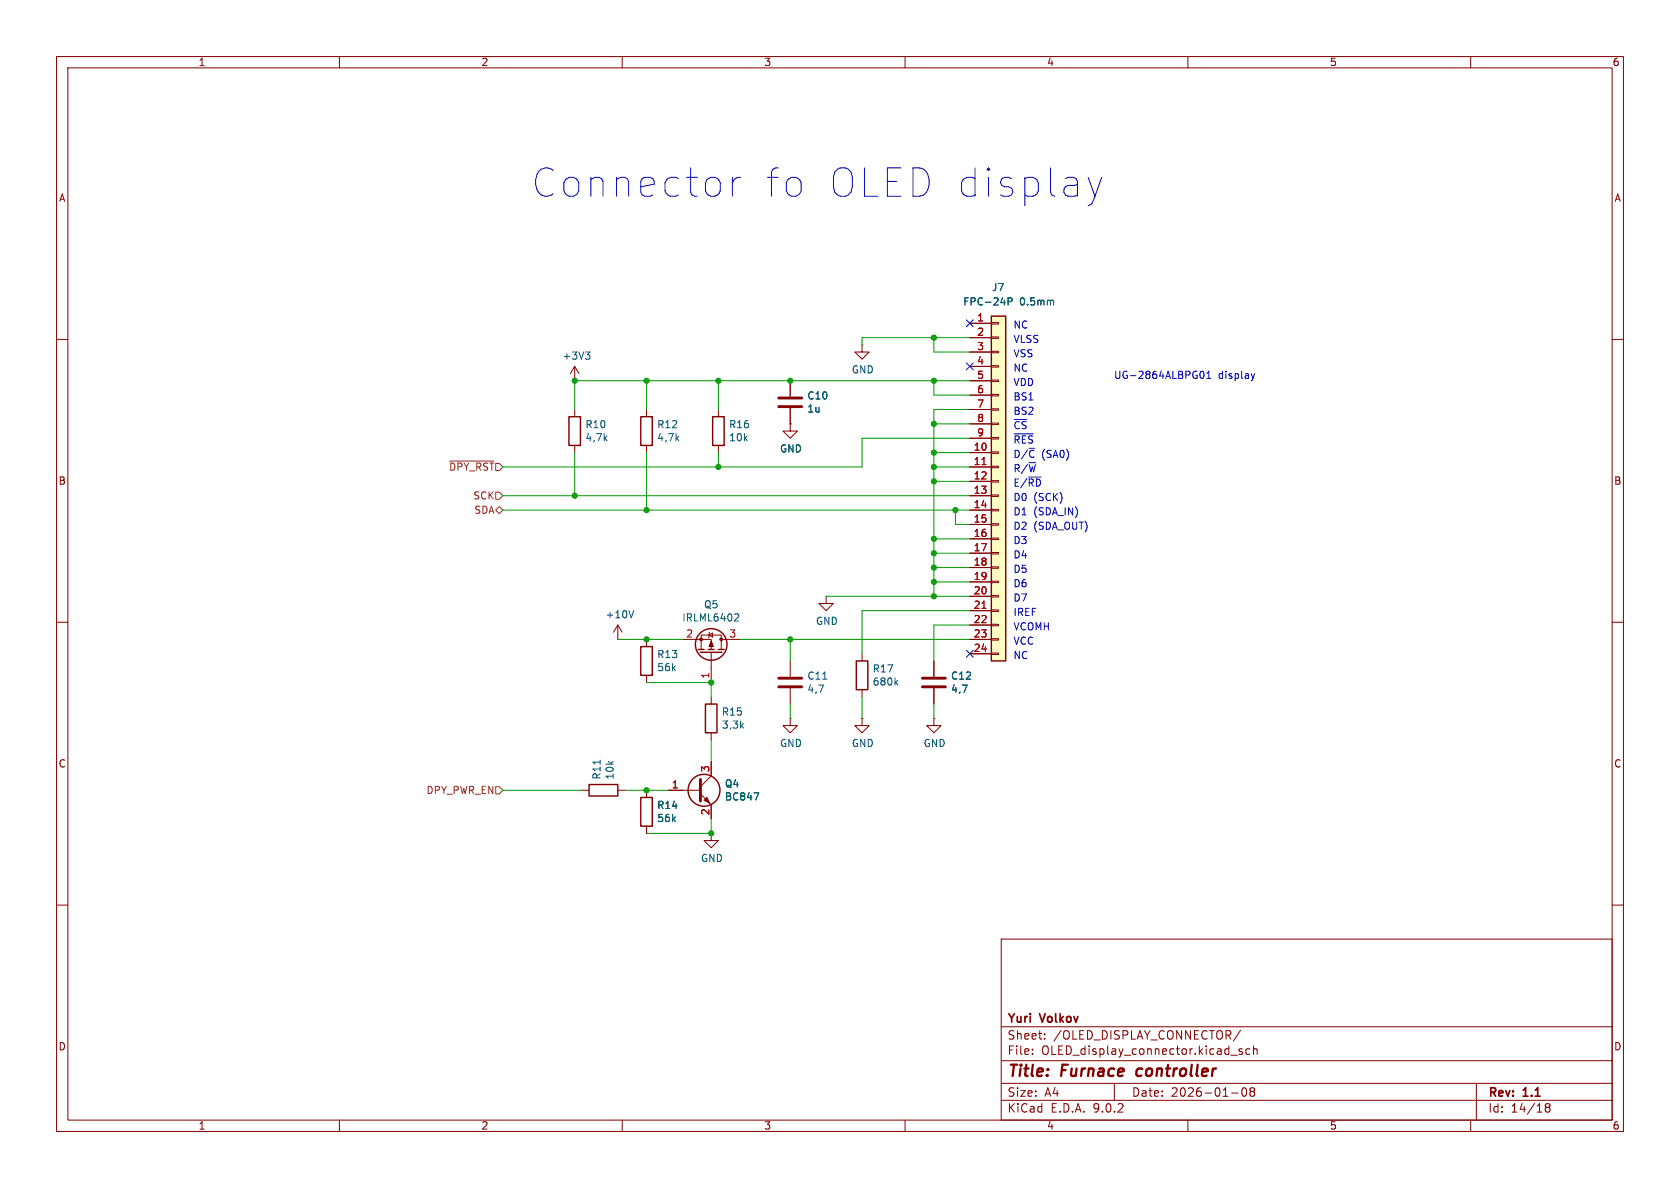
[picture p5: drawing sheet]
<svg xmlns="http://www.w3.org/2000/svg" width="297mm" height="210mm" viewBox="0 0 297 210" stroke-linecap="round" stroke-linejoin="round" font-family="sans-serif">
<g fill="none" stroke="#840000" stroke-width=".18">
<path d="M10 10h277v190h-277zM12 12h273v186h-273zM60 10v2M110 10v2M160 10v2M210 10v2M260 10v2M10 60h2M114.3 72.4v1.3M114.3 78.7v1.3M127 72.4v1.3M127 78.7v1.3"/>
<path d="M139.7 74.9v1.3h1.3l-1.3 1.3-1.3-1.3h1.3M139.7 74.9h.1M139.7 67.3v2.8M139.7 72.1v2.8M152.4 61v1.2h1.3l-1.3 1.3-1.3-1.3h1.3M152.4 61h.1M285 60h2M10 110h2M114.3 113v1.3M114.3 119.4v1.3M120.6 113h5.1v1.8M124 114.8v-2.5h3.5v2.5"/>
<path d="M125.3 112.3l.7-.4v.7zM125.5 111.8l-.2 .1v.7l-.1 .2M125.7 115.3v5.4M127.5 113h3.3M139.7 116.8v2.8M152.4 115.6v1.2M165.1 116.8v2.8M285 110h2M114.3 139.7v1.3M118.1 139.7h5.7M125.7 123.2v1.3M125.7 129.5v1.3"/>
<path d="M125.7 134.6v2.6l-1.9 1.9M139.7 127v1.3h1.3l-1.3 1.2-1.3-1.2h1.3M139.7 127h.1M139.7 121.7v2.8M152.4 127v1.3h1.3l-1.3 1.2-1.3-1.2h1.3M152.4 127h.1M152.4 121.9v1.3M165.1 127v1.3h1.3l-1.3 1.2-1.3-1.2h1.3M165.1 127h.1M165.1 121.7v2.8M114.3 146.1v1.2M123.8 140.3l1.9 1.9v2.6"/>
<path d="M125.7 147.3v1.3h1.3l-1.3 1.3-1.2-1.3h1.2M125.7 147.3h.1M10 160h2M177 166h108v32h-108zM285 160h2M60 198v2M110 198v2M160 198v2M177 194.5h108M177 191.5h108M177 187.5h108M177 181.5h108"/>
<path d="M182.5 186.3v.1M182.5 185.5v.1M184.7 183.6v.1M184.7 182.8v.1M197 191.5v3M210 198v2M217.6 186.5h1.1M217.7 193.2h1.2M219.3 182.1l-1.3 2M219.6 185.5l-.4-.1-.2 .2 .1 .2 .5 .2v.3h-.6M219.7 192.4l.2-.1a.81 .81 0 0 1 .6 .6 .81 .81 0 0 1-.3 .8l-.2 .1a.81 .81 0 0 1-.3-1.4zM221 185.5l-.5-.1-.3 .3v.4l.2 .2h.6"/>
<path d="M221.2 192.9l-.2-.2 .2-.4 .5 .1 .1 .2-.3 .3M221.2 192.9l-.2 .3v.5l.2 .1 .5-.1 .1-.2-.1-.4-.2-.2M221.2 192.9h.3M221.6 185.5l.2-.1 .4 .1v.9M221.6 184.9v1.5M260 198v2M261 191.5v6.5M273.5 195.7l-.3-.2 .3-.4 .4 .1 .1 .2-.3 .3M273.5 195.7l-.3 .3v.5l.3 .1 .4-.1 .1-.2v-.4l-.3-.2M273.5 195.7h.2"/>
</g>
<path d="M201.1 189.1l-.2 .7 .3 .4" fill="none" stroke="#840000" stroke-width=".4"/>
<path d="M137.7 70.4h4M137.7 71.9h4M137.7 119.9h4M163.1 119.9h4M123.8 137.8v3.8M137.7 121.4h4M163.1 121.4h4" fill="none" stroke="#840000" stroke-width=".51"/>
<g fill="none" stroke="#840000" stroke-width=".25">
<path d="M113.3 73.7h2v5h-2zM126 73.7h2v5h-2zM113.3 114.3h2v5.1h-2zM123.4 114.8h1.1M123.8 115.3h3.8M125.2 114.8h1M127 114.8h1M151.4 116.8h2v5.1h-2zM124.7 124.5h2v5h-2zM113.3 141h2v5.1h-2z"/>
<circle cx="125.7" cy="113.9" r="2.79"/>
<circle cx="124.5" cy="139.7" r="2.82"/>
</g>
<g fill="#840000" stroke="#840000" stroke-width=".18">
<path d="M125.7 113.3l.4 1h-.8z"/>
<path d="M125 141l.5 1-1-.5z"/>
<circle cx="127.5" cy="113" r=".25"/>
<circle cx="124" cy="113" r=".25"/>
</g>
<path d="M130.1 108.5l.4 .1 .1 .3-.8 .9h.8M145.5 120.1h.7M158.3 120.6l.4 .5M158.7 120.3l-.5 .4M133.3 140.2h.8l-.5 1.2" fill="none" stroke="#006464" stroke-width=".18"/>
<path d="M175.3 55.9h2.5v60.9h-2.5z" fill="#ffffc2"/>
<path d="M175.3 55.9h2.5v60.9h-2.5zM100.6 73.7h2v5h-2zM104.1 138.7h5.1v2h-5.1z" fill="none" stroke="#840000" stroke-width=".25"/>
<g fill="none" stroke="#840000" stroke-width=".18">
<path d="M171.4 57.2h3.9M171.4 59.7h3.9M175.3 57h1.2v.3h-1.2zM175.3 59.6h1.2v.2h-1.2zM101.6 67.3h.1M101.6 64.8v2.5M101.6 72.4v1.3M101.6 78.7v1.3M101.6 64.8l-.8 1.2M101.6 64.8l.8 1.2M139.7 74.9h.1M139.7 67.3v2.8"/>
<path d="M139.7 72.1v2.8M171.4 62.2h3.9M171.4 64.8h3.9M171.4 67.3h3.9M171.4 69.9h3.9M171.4 72.4h3.9M171.4 74.9h3.9M171.4 77.5h3.9M175.3 62.1h1.2v.3h-1.2zM175.3 64.6h1.2v.3h-1.2zM175.3 67.2h1.2v.2h-1.2zM175.3 69.7h1.2v.3h-1.2z"/>
<path d="M175.3 72.3h1.2v.2h-1.2zM175.3 74.8h1.2v.3h-1.2zM175.3 77.3h1.2v.3h-1.2zM175.3 79.9h1.2v.2h-1.2zM171.4 80h3.9M171.4 82.6h3.9M171.4 85.1h3.9M171.4 87.6h3.9M171.4 90.2h3.9M171.4 92.7h3.9M171.4 95.3h3.9M171.4 97.8h3.9"/>
<path d="M175.3 82.4h1.2v.3h-1.2zM175.3 85h1.2v.2h-1.2zM175.3 87.5h1.2v.3h-1.2zM175.3 90h1.2v.3h-1.2zM175.3 92.6h1.2v.2h-1.2zM175.3 95.1h1.2v.3h-1.2zM175.3 97.7h1.2v.2h-1.2zM109.2 113h.1M109.2 110.5l-.7 1.3M109.2 110.5l.8 1.3M109.2 110.5v2.5M146 105.4v1.3h1.3l-1.3 1.3-1.2-1.3h1.2"/>
<path d="M146 105.4h.1M165.1 116.8v2.8M171.4 100.3h3.9M171.4 102.9h3.9M171.4 105.4h3.9M171.4 108h3.9M171.4 110.5h3.9M171.4 113h3.9M171.4 115.6h3.9M175.3 100.2h1.2v.3h-1.2zM175.3 102.7h1.2v.3h-1.2zM175.3 105.3h1.2v.2h-1.2z"/>
<path d="M175.3 107.8h1.2v.3h-1.2zM175.3 110.4h1.2v.2h-1.2zM175.3 112.9h1.2v.3h-1.2zM175.3 115.4h1.2v.3h-1.2zM102.9 139.7h1.2M109.2 139.7h1.3M114.3 139.7v1.3M118.1 139.7h2.5M125.7 134.6v2.6M165.1 121.7v2.8M114.3 146.1v1.2M125.7 142.2v2.6"/>
</g>
<path d="M173.6 82.1h.7M173.6 107.5h.7" fill="none" stroke="#a90000" stroke-width=".18"/>
<path d="M178.2 53.3h.6l.1-.2v-.3l-.7-.2v1.3M186.1 53.1l.2 .2v.6M103.5 62.2h.8l-.4 .5M104 62.7l.3 .3v.3l-.3 .2M112 107.9l-.4 1.3M106.1 134.4v.7M133.3 140.2h.8l-.5 1.2" fill="none" stroke="#006464" stroke-width=".18"/>
<path d="M79.5 81.5h7.8M87.6 87h.7l.6 .6-.6 .7h-.7zM87.6 90.2l.7-.7 .6 .7-.6 .6zM87.6 139.1h.7l.6 .6-.6 .6h-.7z" fill="none" stroke="#725600" stroke-width=".18"/>
<g fill="none" stroke="#009600" stroke-width=".18">
<path d="M165.1 59.7v2.5h6.3M171.4 59.7h-19v1.3M114.3 67.3v5.1M127 67.3v5.1M165.1 67.3v2.6h6.3M165.1 74.9h6.3M171.4 72.4h-6.3v33M171.4 77.5h-19v5.1h-63.5M171.4 67.3h-69.8v5.1M88.9 90.2h82.5M88.9 87.6h82.5M101.6 80v7.6"/>
<path d="M114.3 80v10.2M127 80v2.6M165.1 95.3h6.3M165.1 82.6h6.3M165.1 97.8h6.3M165.1 80h6.3M165.1 85.1h6.3M168.9 90.2v2.5h2.5M109.2 113h11.4M130.8 113h40.6M139.7 113v3.8M146 105.4h25.4"/>
<path d="M165.1 100.3h6.3M165.1 102.9h6.3M171.4 108h-19v7.6M171.4 110.5h-6.3v6.3M88.9 139.7h14M110.5 139.7h7.6M114.3 120.7h11.4v2.5M125.7 130.8v3.8M139.7 124.5v2.5M152.4 123.2v3.8M165.1 124.5v2.5M125.7 144.8v2.5h-11.4"/>
</g>
<path d="M170.8 56.5l1.3 1.3M172.1 56.5l-1.3 1.3M170.8 64.2l1.3 1.2M172.1 64.2l-1.3 1.2M170.8 115l1.3 1.2M172.1 115l-1.3 1.2" fill="none" stroke="#000084" stroke-width=".18"/>
<path d="M129.5 31.4v3.3M130.9 31.4a1.28 1.28 0 0 0-1.4 .9M192.4 31.4l1.2 3.3M193.6 34.7l-.5 1.2-.7 .5M194.8 31.4l-1.2 3.3M179.3 76.7h3.4M212.1 66.1l.2-.4 .1-.1a.68 .68 0 0 1 .5 .7 .68 .68 0 0 1-.5 .6l-.1-.1-.2-.4M213.3 66.9h.8M213.3 66l.4-.4v1.3M221.2 66l.3 .9M221.5 66.9l-.1 .3M221.8 66l-.3 .9" fill="none" stroke="#0000c2" stroke-width=".18"/>
<g fill="#009600" stroke="#009600" stroke-width=".18">
<circle cx="165.1" cy="59.7" r=".46"/>
<circle cx="165.1" cy="80" r=".46"/>
<circle cx="165.1" cy="74.9" r=".46"/>
<circle cx="165.1" cy="67.3" r=".46"/>
<circle cx="139.7" cy="67.3" r=".46"/>
<circle cx="127" cy="82.6" r=".46"/>
<circle cx="127" cy="67.3" r=".46"/>
<circle cx="114.3" cy="67.3" r=".46"/>
<circle cx="101.6" cy="67.3" r=".46"/>
<circle cx="165.1" cy="82.6" r=".46"/>
<circle cx="165.1" cy="102.9" r=".46"/>
<circle cx="165.1" cy="105.4" r=".46"/>
<circle cx="168.9" cy="90.2" r=".46"/>
<circle cx="165.1" cy="95.3" r=".46"/>
<circle cx="165.1" cy="85.1" r=".46"/>
<circle cx="165.1" cy="100.3" r=".46"/>
<circle cx="165.1" cy="97.8" r=".46"/>
<circle cx="125.7" cy="147.3" r=".46"/>
<circle cx="125.7" cy="120.7" r=".46"/>
<circle cx="139.7" cy="113" r=".46"/>
<circle cx="114.3" cy="113" r=".46"/>
<circle cx="114.3" cy="139.7" r=".46"/>
<circle cx="101.6" cy="87.6" r=".46"/>
<circle cx="114.3" cy="90.2" r=".46"/>
</g>
<g font-size="7" fill="#0000c2">
<text x="94.4" y="35.3">Connector</text>
<text x="135.3" y="35.3">fo OLED display</text>
</g>
<g font-size="2.8" fill="#840000">
<text x="178" y="190.9">Title:</text>
<text x="187.7" y="190.9">Furnace</text>
<text x="201.8" y="190.9">controller</text>
</g>
<g font-size="2.1" fill="#840000">
<text x="178" y="184">Sheet:</text>
<text x="178" y="181.2">Yuri</text>
<text x="184" y="181.2">Volkov</text>
<text x="186.2" y="184">/OLED_DISPLAY_CONNECTOR/</text>
<text x="178" y="186.7">File:</text>
<text x="184.1" y="186.7">OLED_display_connector.kicad_sch</text>
<text x="178" y="196.9">KiCad</text>
<text x="178" y="194.1">Size:</text>
<text x="184.7" y="194.1">A4</text>
<text x="185.7" y="196.9">E.D.A.</text>
<text x="193.3" y="196.9">9.0.2</text>
<text x="200" y="194.1">Date:</text>
<text x="207" y="194.1">2026-01-08</text>
<text x="263" y="194.3">Rev:</text>
<text x="263" y="196.9">Id:</text>
<text x="267.1" y="196.9">14/18</text>
<text x="269.4" y="194.3">1.1</text>
</g>
<g font-size="1.8" fill="#840000">
<text x="35" y="11.9">1</text>
<text x="85" y="11.9">2</text>
<text x="135" y="11.9">3</text>
<text x="185" y="11.9">4</text>
<text x="235" y="11.9">5</text>
<text x="285" y="11.9">6</text>
<text x="10.3" y="35.9">A</text>
<text x="285.3" y="35.9">A</text>
<text x="10.3" y="85.9">B</text>
<text x="285.3" y="85.9">B</text>
<text x="10.3" y="135.9">C</text>
<text x="285.3" y="135.9">C</text>
<text x="10.3" y="185.9">D</text>
<text x="285.3" y="185.9">D</text>
<text x="35" y="199.9">1</text>
<text x="85" y="199.9">2</text>
<text x="135" y="199.9">3</text>
<text x="185" y="199.9">4</text>
<text x="235" y="199.9">5</text>
<text x="285" y="199.9">6</text>
</g>
<g font-size="1.8" fill="#006464">
<text x="175.3" y="51.7">J7</text>
<text x="170.2" y="54.2">FPC-24P</text>
<text x="180.3" y="54.2">0.5mm</text>
<text x="99.3" y="63.8">+3V3</text>
<text x="142.6" y="70.8">C10</text>
<text x="150.5" y="66.2">GND</text>
<text x="103.4" y="75.9">R10</text>
<text x="116.1" y="75.9">R12</text>
<text x="128.8" y="75.9">R16</text>
<text x="142.6" y="73.1">1u</text>
<text x="103.4" y="78.2">4,7k</text>
<text x="116.1" y="78.2">4,7k</text>
<text x="128.8" y="78.2">10k</text>
<text x="137.8" y="80.2">GND</text>
<text x="124.4" y="107.7">Q5</text>
<text x="107" y="109.5">+10V</text>
<text x="120.5" y="110.1">IRLML6402</text>
<text x="144.1" y="110.7">GND</text>
<text x="116.1" y="118.8">56k</text>
<text x="116.1" y="116.5">R13</text>
<text x="154.2" y="119.1">R17</text>
<text x="142.6" y="120.3">C11</text>
<text x="142.6" y="122.7">4,7</text>
<text x="154.2" y="121.4">680k</text>
<text x="168" y="120.3">C12</text>
<text x="168" y="122.7">4,7</text>
<text x="127.5" y="129">3,3k</text>
<text x="127.5" y="126.7">R15</text>
<text x="106.4" y="137.9" transform="rotate(-90 106.4 137.9)">R11</text>
<text x="108.7" y="137.9" transform="rotate(-90 108.7 137.9)">10k</text>
<text x="137.8" y="132.3">GND</text>
<text x="150.5" y="132.3">GND</text>
<text x="163.2" y="132.3">GND</text>
<text x="116.1" y="143.2">R14</text>
<text x="128.1" y="141.7">BC847</text>
<text x="128.1" y="139.4">Q4</text>
<text x="116.1" y="145.5">56k</text>
<text x="123.8" y="152.6">GND</text>
</g>
<g font-size="1.8" fill="#a90000">
<text x="172.6" y="56.9">1</text>
<text x="172.6" y="59.4">2</text>
<text x="172.6" y="62">3</text>
<text x="172.6" y="64.5">4</text>
<text x="172.6" y="67.1">5</text>
<text x="172.6" y="69.6">6</text>
<text x="172.6" y="72.1">7</text>
<text x="172.6" y="74.7">8</text>
<text x="172.6" y="77.2">9</text>
<text x="172" y="79.8">10</text>
<text x="172" y="82.3">11</text>
<text x="172" y="84.8">12</text>
<text x="172" y="87.4">13</text>
<text x="172" y="89.9">14</text>
<text x="172" y="92.5">15</text>
<text x="172" y="95">16</text>
<text x="172" y="97.5">17</text>
<text x="172" y="100.1">18</text>
<text x="172" y="102.6">19</text>
<text x="172" y="105.2">20</text>
<text x="172" y="107.7">21</text>
<text x="121.2" y="112.8">2</text>
<text x="128.8" y="112.8">3</text>
<text x="172" y="110.2">22</text>
<text x="172" y="112.8">23</text>
<text x="172" y="115.3">24</text>
<text x="125.5" y="120.1" transform="rotate(-90 125.5 120.1)">1</text>
<text x="125.5" y="136.6" transform="rotate(-90 125.5 136.6)">3</text>
<text x="118.7" y="139.4">1</text>
<text x="125.5" y="144.2" transform="rotate(-90 125.5 144.2)">2</text>
</g>
<g font-size="1.8" fill="#0000c2">
<text x="179.1" y="58.2">NC</text>
<text x="179.1" y="63.3">VSS</text>
<text x="179.1" y="65.8">NC</text>
<text x="179.1" y="60.7">VLSS</text>
<text x="179.1" y="70.9">BS1</text>
<text x="179.1" y="68.3">VDD</text>
<text x="196.8" y="67.1">UG-2864ALBPG01</text>
<text x="215.4" y="67.1">display</text>
<text x="179.1" y="76">~{CS}</text>
<text x="179.1" y="73.4">BS2</text>
<text x="179.1" y="78.5">~{RES}</text>
<text x="179.1" y="83.6">R/~{W}</text>
<text x="179.1" y="81">D/~{C}(SA0)</text>
<text x="179.1" y="86.1">E/~{RD}</text>
<text x="179.1" y="88.7">D0</text>
<text x="182.7" y="88.7">(SCK)</text>
<text x="179.1" y="91.2">D1</text>
<text x="179.1" y="93.7">D2</text>
<text x="182.7" y="91.2">(SDA_IN)</text>
<text x="182.7" y="93.7">(SDA_OUT)</text>
<text x="179.1" y="96.3">D3</text>
<text x="179.1" y="98.8">D4</text>
<text x="179.1" y="101.4">D5</text>
<text x="179.1" y="103.9">D6</text>
<text x="179.1" y="106.4">D7</text>
<text x="179.1" y="111.5">VCOMH</text>
<text x="179.1" y="109">IREF</text>
<text x="179.1" y="114.1">VCC</text>
<text x="179.1" y="116.6">NC</text>
</g>
<g font-size="1.8" fill="#725600">
<text x="79.3" y="83.4">~{DPY_RST}</text>
<text x="83.6" y="88.5">SCK</text>
<text x="83.8" y="91">SDA</text>
<text x="75.3" y="140.6">DPY_PWR_EN</text>
</g>
</svg>
